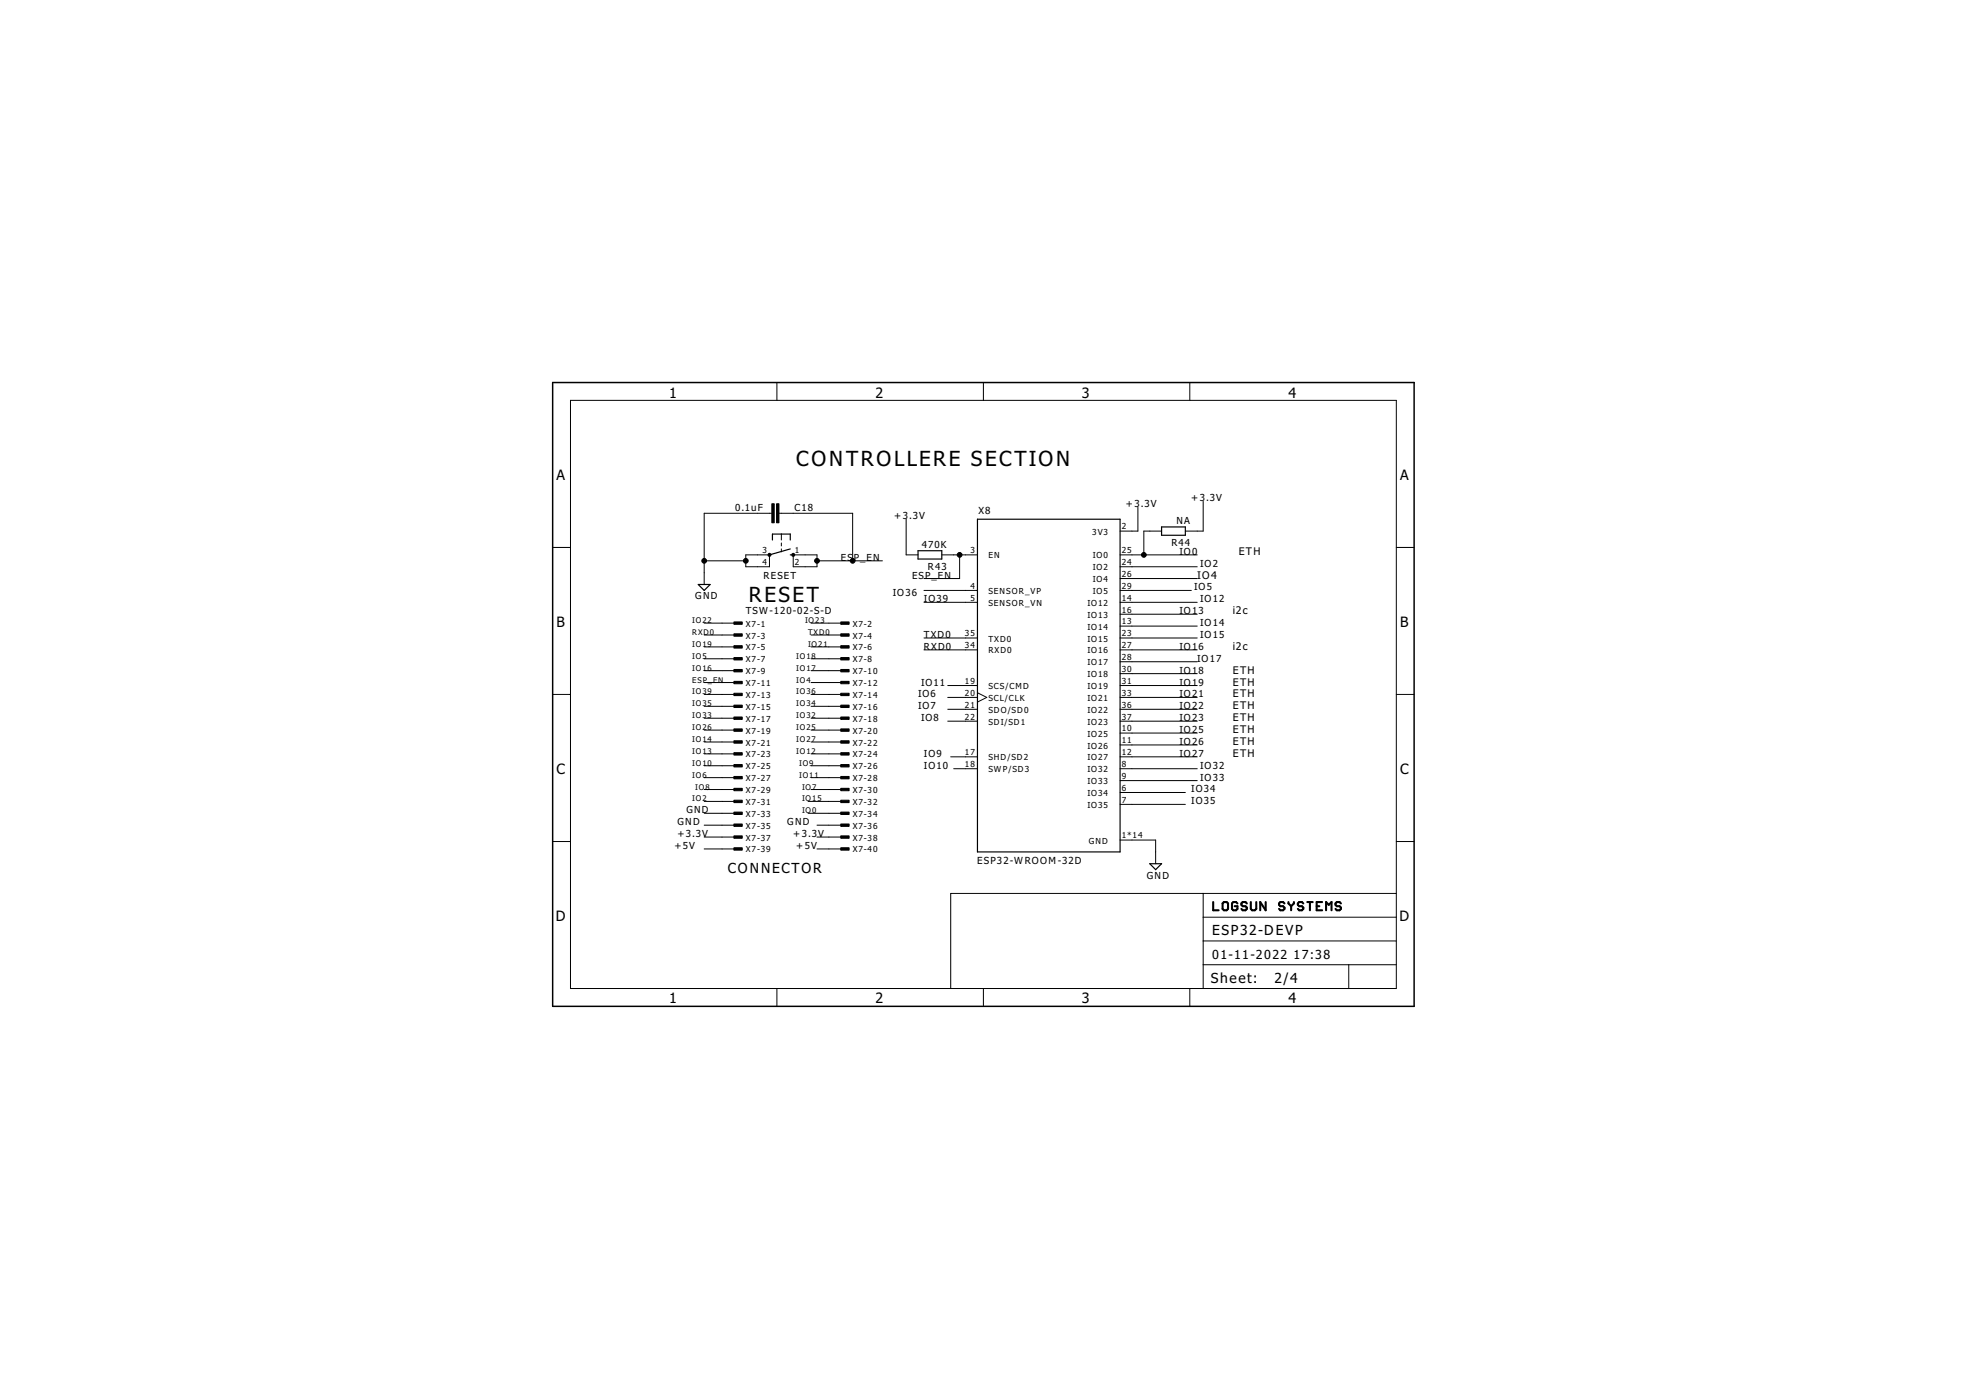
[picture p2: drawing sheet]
<svg xmlns="http://www.w3.org/2000/svg" width="420mm" height="297mm" viewBox="0 0 420 297" stroke-linecap="round" stroke-linejoin="round" font-family="sans-serif">
<g fill="none" stroke="#000" stroke-width=".44">
<path d="M259.3 192.8v1.7h1.1M261.6 192.8h.5l.3 .3v1.1l-.3 .3h-.5l-.3-.3v-1.1zM264.5 193.1l-.3-.3h-.6l-.3 .3v1.1l.3 .3h.6l.3-.3v-.5h-.6M266.5 193.1l-.3-.3h-.6l-.3 .3v.3l.3 .3h.6l.3 .3v.2l-.3 .3h-.6l-.3-.3M267.3 192.8v1.4l.3 .3h.6l.3-.3v-1.4M270.5 192.8v1.7l-1.2-1.7v1.7M274.5 193.1l-.3-.3h-.6l-.3 .3v.3l.3 .3h.6l.3 .3v.2l-.3 .3h-.6l-.3-.3M275.4 192.8v.3l.5 .6M275.9 193.7v.8M276.5 192.8v.3l-.6 .6M278.5 193.1l-.3-.3h-.6l-.2 .3v.3l.2 .3h.6l.3 .3v.2l-.3 .3h-.6l-.2-.3M279.4 192.8h1.1"/>
<path d="M280 192.8v1.7M281.4 193.7h.6M282.6 192.8h-1.2v1.7h1.2M283.4 194.5v-1.7l.6 .6 .6-.6v1.7M286.6 193.1l-.3-.3h-.6l-.3 .3v.3l.3 .3h.6l.3 .3v.2l-.3 .3h-.6l-.3-.3"/>
</g>
<path d="M165.1 115.4v-1.3h3.8v1.3M168.9 118.6h.6M168.9 117.3l-4.5 1.3M196.2 117.7h5.1v1.8h-5.1zM208.9 111h30.5v71.1h-30.5zM248.2 112.6h5.1v1.8h-5.1zM149.2 124.9h2.6l-1.3 1.3zM245.7 184.6h2.5l-1.2 1.2z" fill="none" stroke="#000" stroke-width=".25"/>
<g fill="none" stroke="#000" stroke-width=".21">
<path d="M121.9 85.6h176.5v125.6h-176.5zM166 81.7v3.9M210.2 81.7v3.9M254.3 81.7v3.9M118.1 117h3.8M150.5 119.8h8.9M159.4 118.6h5v2.5h-5zM165 109.7h-14.5v15.2M166.5 109.7h15.7v10.1M167 114.1v1.3M167 116v.7M167 117.3v.6"/>
<path d="M169.5 118.6h5.1v2.5h-5.1zM174.6 119.8h14M193.7 111v7.6h2.5M201.3 118.6h7.6M205.1 118.6v5h-7.6M239.4 118.6h16.5M243.2 108.4v5.1h-3.8M248.2 113.5h-3.7v5.1M257.1 107.1v6.4h-3.8M298.4 117h3.8M150.5 133.2h6.3M150.5 135.7h6.3"/>
<path d="M150.5 138.2h6.3M173.3 133.2h6.4M173.3 135.7h6.4M173.3 138.2h6.4M197.5 126.2h11.4M197.5 128.7h11.4M197.5 136.3h11.4M197.5 138.9h11.4M239.4 126.2h15.2M239.4 128.7h16.5M239.4 133.8h16.5M239.4 131.3h16.5"/>
<path d="M239.4 136.3h16.5M239.4 121.1h16.5M239.4 123.6h16.5M239.4 138.9h16.5M118.1 148.4h3.8M150.5 140.8h6.3M150.5 143.3h6.3M150.5 145.9h6.3M150.5 148.4h6.3M150.5 150.9h6.3M150.5 153.5h6.3M150.5 156h6.3"/>
<path d="M150.5 158.6h6.3M173.3 140.8h6.4M173.3 143.3h6.4M173.3 145.9h6.4M173.3 148.4h6.4M173.3 150.9h6.4M173.3 153.5h6.4M173.3 156h6.4M173.3 158.6h6.4M202.5 146.5h6.4M202.5 149h6.4M202.5 151.6h6.4"/>
<path d="M202.5 154.1h6.4M208.9 148l2 1-2 1M239.4 156.7h16.5M239.4 159.2h16.5M239.4 141.4h16.5M239.4 144h16.5M239.4 146.5h16.5M239.4 149h16.5M239.4 151.6h16.5M239.4 154.1h16.5M298.4 148.4h3.8M118.1 179.8h3.8"/>
<path d="M150.5 161.1h6.3M150.5 163.6h6.3M150.5 166.2h6.3M150.5 168.7h6.3M150.5 171.3h6.3M150.5 173.8h6.3M150.5 176.3h6.3M150.5 178.9h6.3M172.7 171.3h7M172.7 173.8h7M173.3 161.1h6.4M173.3 163.6h6.4"/>
<path d="M173.3 166.2h6.4M173.3 168.7h6.4M174.6 176.3h5.1M174.6 178.9h5.1M203.2 161.7h5.7M203.8 164.3h5.1M239.4 179.5h7.6v5.1M239.4 169.4h13.9M239.4 171.9h13.9M239.4 166.8h16.5M239.4 164.3h16.5M239.4 161.7h16.5"/>
<path d="M298.4 179.8h3.8M150.5 181.4h6.3M174.6 181.4h5.1M257.1 190.9v20.3M257.1 196h41.3M298.4 190.9h-95.2v20.3M166 211.2v3.9M210.2 211.2v3.9M254.3 211.2v3.9M257.1 206.2h41.3M257.1 201.1h41.3M288.2 206.2v5"/>
</g>
<g fill="#000" stroke="#000" stroke-width=".21">
<path d="M165 107.7h.5v4h-.5zM166 107.7h.5v4h-.5zM156.8 132.9h1.8v.5h-1.8zM156.8 135.4h1.8v.6h-1.8zM156.8 138h1.8v.5h-1.8zM179.7 132.9h1.8v.5h-1.8zM179.7 135.4h1.8v.6h-1.8zM179.7 138h1.8v.5h-1.8zM156.8 140.5h1.8v.5h-1.8zM156.8 143.1h1.8v.5h-1.8zM156.8 145.6h1.8v.5h-1.8zM156.8 148.1h1.8v.6h-1.8z"/>
<path d="M156.8 150.7h1.8v.5h-1.8zM156.8 153.2h1.8v.5h-1.8zM156.8 155.8h1.8v.5h-1.8zM156.8 158.3h1.8v.5h-1.8zM179.7 140.5h1.8v.5h-1.8zM179.7 143.1h1.8v.5h-1.8zM179.7 145.6h1.8v.5h-1.8zM179.7 148.1h1.8v.6h-1.8zM179.7 150.7h1.8v.5h-1.8zM179.7 153.2h1.8v.5h-1.8zM179.7 155.8h1.8v.5h-1.8zM179.7 158.3h1.8v.5h-1.8z"/>
<path d="M156.8 160.8h1.8v.6h-1.8zM156.8 163.4h1.8v.5h-1.8zM156.8 165.9h1.8v.5h-1.8zM156.8 168.5h1.8v.5h-1.8zM156.8 171h1.8v.5h-1.8zM156.8 173.5h1.8v.6h-1.8zM156.8 176.1h1.8v.5h-1.8zM156.8 178.6h1.8v.5h-1.8zM179.7 160.8h1.8v.6h-1.8zM179.7 163.4h1.8v.5h-1.8zM179.7 165.9h1.8v.5h-1.8zM179.7 168.5h1.8v.5h-1.8z"/>
<path d="M179.7 171h1.8v.5h-1.8zM179.7 173.5h1.8v.6h-1.8zM179.7 176.1h1.8v.5h-1.8zM179.7 178.6h1.8v.5h-1.8zM156.8 181.2h1.8v.5h-1.8zM179.7 181.2h1.8v.5h-1.8z"/>
</g>
<g fill="#000" stroke="#000" stroke-width=".21">
<circle cx="150.5" cy="119.8" r=".51"/>
<circle cx="159.4" cy="119.8" r=".51"/>
<circle cx="164.5" cy="118.6" r=".33"/>
<circle cx="169.5" cy="118.6" r=".33"/>
<circle cx="174.6" cy="119.8" r=".51"/>
<circle cx="182.2" cy="119.8" r=".51"/>
<circle cx="205.1" cy="118.6" r=".51"/>
<circle cx="244.5" cy="118.6" r=".51"/>
</g>
<path d="M118.1 81.7h184.1v133.4h-184.1z" fill="none" stroke="#000" stroke-width=".32"/>
<g font-size="5.4">
<text x="170.2" y="99.5">CONTROLLERE SECTION</text>
<text x="160" y="128.7">RESET</text>
</g>
<g font-size="3.7">
<text x="143" y="84.9">1</text>
<text x="187.1" y="84.9">2</text>
<text x="231.2" y="84.9">3</text>
<text x="275.3" y="84.9">4</text>
<text x="118.9" y="102.6">A</text>
<text x="299.2" y="102.6">A</text>
<text x="118.9" y="134">B</text>
<text x="299.2" y="134">B</text>
<text x="118.9" y="165.4">C</text>
<text x="299.2" y="165.4">C</text>
<text x="118.8" y="196.8">D</text>
<text x="299.1" y="196.8">D</text>
<text x="143" y="214.4">1</text>
<text x="187.1" y="214.4">2</text>
<text x="231.2" y="214.4">3</text>
<text x="275.3" y="214.4">4</text>
</g>
<g font-size="3.6">
<text x="155.6" y="186.5">CONNECTOR</text>
<text x="259" y="199.8">ESP32-DEVP</text>
<text x="272.4" y="210">2/4</text>
<text x="258.8" y="210.1">Sheet:</text>
</g>
<g font-size="3.2">
<text x="259" y="204.9">01-11-2022</text>
<text x="276.4" y="204.9">17:38</text>
</g>
<g font-size="2.7">
<text x="264.8" y="118.6">ETH</text>
<text x="255.9" y="123.6">IO4</text>
<text x="263.5" y="131.3">i2c</text>
<text x="263.5" y="144">ETH</text>
<text x="263.5" y="138.9">i2c</text>
<text x="263.5" y="149">ETH</text>
<text x="263.5" y="146.5">ETH</text>
<text x="263.5" y="154.1">ETH</text>
<text x="263.5" y="151.6">ETH</text>
<text x="263.5" y="161.7">ETH</text>
<text x="263.5" y="159.2">ETH</text>
<text x="263.5" y="156.7">ETH</text>
</g>
<g font-size="2.5">
<text x="254.6" y="107.1">+3.3V</text>
<text x="157.1" y="109.3">0.1uF</text>
<text x="169.8" y="109.3">C18</text>
<text x="191.1" y="110.9">+3.3V</text>
<text x="209.1" y="109.8">X8</text>
<text x="240.6" y="108.4">+3.3V</text>
<text x="251.4" y="112">NA</text>
<text x="179.7" y="119.8">ES</text>
<text x="182.5" y="119.8">P_EN</text>
<text x="197" y="117">470K</text>
<text x="250.3" y="116.8">R44</text>
<text x="252.1" y="118.6">IO0</text>
<text x="163.2" y="123.6">RESET</text>
<text x="194.9" y="123.6">ESP_EN</text>
<text x="198.3" y="121.8">R43</text>
<text x="256.5" y="121.1">IO2</text>
<text x="148.6" y="128.1">GND</text>
<text x="159.4" y="131.3">TSW-120-02-S-D</text>
<text x="190.8" y="127.3">IO36</text>
<text x="197.5" y="128.7">IO39</text>
<text x="252.1" y="131.3">IO13</text>
<text x="255.2" y="126.2">IO5</text>
<text x="256.5" y="128.7">IO12</text>
<text x="197.5" y="136.3">TXD0</text>
<text x="256.5" y="133.8">IO14</text>
<text x="256.5" y="136.3">IO15</text>
<text x="197.5" y="138.9">RXD0</text>
<text x="252.1" y="144">IO18</text>
<text x="252.1" y="138.9">IO16</text>
<text x="255.9" y="141.4">IO17</text>
<text x="196.2" y="149">IO6</text>
<text x="196.8" y="146.5">IO11</text>
<text x="252.1" y="146.5">IO19</text>
<text x="252.1" y="149">IO21</text>
<text x="196.2" y="151.6">IO7</text>
<text x="196.8" y="154.1">IO8</text>
<text x="252.1" y="151.6">IO22</text>
<text x="252.1" y="154.1">IO23</text>
<text x="197.5" y="161.7">IO9</text>
<text x="252.1" y="156.7">IO25</text>
<text x="252.1" y="159.2">IO26</text>
<text x="252.1" y="161.7">IO27</text>
<text x="197.5" y="164.3">IO10</text>
<text x="256.5" y="164.3">IO32</text>
<text x="256.5" y="166.8">IO33</text>
<text x="146.7" y="173.8">GND</text>
<text x="254.6" y="169.3">IO34</text>
<text x="254.6" y="171.9">IO35</text>
<text x="144.8" y="176.3">GND</text>
<text x="144.8" y="178.9">+3.3V</text>
<text x="168.3" y="176.3">GND</text>
<text x="169.5" y="178.9">+3.3V</text>
<text x="144.1" y="181.4">+5V</text>
<text x="170.2" y="181.4">+5V</text>
<text x="208.8" y="184.7">ESP32-WROOM-32D</text>
<text x="245.1" y="187.8">GND</text>
</g>
<g font-size="2.1">
<text x="239.7" y="113.1">2</text>
<text x="162.9" y="118.2">3</text>
<text x="169.9" y="118.2">1</text>
<text x="207.4" y="118.2">3</text>
<text x="211.2" y="119.3">EN</text>
<text x="233.4" y="114.3">3V3</text>
<text x="233.6" y="119.3">IO0</text>
<text x="239.7" y="118.2">25</text>
<text x="162.9" y="120.8">4</text>
<text x="169.9" y="120.8">2</text>
<text x="207.4" y="125.8">4</text>
<text x="233.6" y="121.9">IO2</text>
<text x="233.6" y="124.4">IO4</text>
<text x="239.7" y="120.8">24</text>
<text x="239.7" y="123.3">26</text>
<text x="239.7" y="125.8">29</text>
<text x="207.4" y="128.4">5</text>
<text x="211.2" y="126.9">SENSOR_VP</text>
<text x="211.2" y="129.5">SENSOR_VN</text>
<text x="232.4" y="129.5">IO12</text>
<text x="233.6" y="126.9">IO5</text>
<text x="239.7" y="128.4">14</text>
<text x="239.7" y="130.9">16</text>
<text x="159.4" y="133.9">X7-1</text>
<text x="159.4" y="136.5">X7-3</text>
<text x="182.2" y="133.9">X7-2</text>
<text x="182.2" y="136.5">X7-4</text>
<text x="206.2" y="136">35</text>
<text x="211.2" y="137.1">TXD0</text>
<text x="232.4" y="134.6">IO14</text>
<text x="232.4" y="132">IO13</text>
<text x="232.4" y="137.1">IO15</text>
<text x="239.7" y="133.4">13</text>
<text x="239.7" y="136">23</text>
<text x="159.4" y="139">X7-5</text>
<text x="159.4" y="141.5">X7-7</text>
<text x="182.2" y="139">X7-6</text>
<text x="182.2" y="141.5">X7-8</text>
<text x="206.2" y="138.5">34</text>
<text x="211.2" y="139.6">RXD0</text>
<text x="232.4" y="139.6">IO16</text>
<text x="232.4" y="142.2">IO17</text>
<text x="239.7" y="138.5">27</text>
<text x="239.7" y="141.1">28</text>
<text x="239.7" y="143.6">30</text>
<text x="159.4" y="144.1">X7-9</text>
<text x="159.4" y="146.6">X7-11</text>
<text x="159.4" y="149.2">X7-13</text>
<text x="182.2" y="144.1">X7-10</text>
<text x="182.2" y="146.6">X7-12</text>
<text x="182.2" y="149.2">X7-14</text>
<text x="206.2" y="146.1">19</text>
<text x="206.2" y="148.7">20</text>
<text x="211.2" y="147.3">SCS/CMD</text>
<text x="211.2" y="149.8">SCL/CLK</text>
<text x="232.4" y="144.7">IO18</text>
<text x="232.4" y="147.3">IO19</text>
<text x="232.4" y="149.8">IO21</text>
<text x="239.7" y="146.1">31</text>
<text x="239.7" y="148.7">33</text>
<text x="159.4" y="151.7">X7-15</text>
<text x="159.4" y="154.2">X7-17</text>
<text x="182.2" y="151.7">X7-16</text>
<text x="182.2" y="154.2">X7-18</text>
<text x="206.2" y="151.2">21</text>
<text x="206.2" y="153.8">22</text>
<text x="211.2" y="152.3">SDO/SD0</text>
<text x="211.2" y="154.9">SDI/SD1</text>
<text x="232.4" y="152.3">IO22</text>
<text x="232.4" y="154.9">IO23</text>
<text x="239.7" y="151.2">36</text>
<text x="239.7" y="153.8">37</text>
<text x="159.4" y="156.8">X7-19</text>
<text x="159.4" y="159.3">X7-21</text>
<text x="159.4" y="161.9">X7-23</text>
<text x="182.2" y="156.8">X7-20</text>
<text x="182.2" y="159.3">X7-22</text>
<text x="182.2" y="161.9">X7-24</text>
<text x="206.2" y="161.4">17</text>
<text x="232.4" y="157.4">IO25</text>
<text x="232.4" y="160">IO26</text>
<text x="239.7" y="156.3">10</text>
<text x="239.7" y="158.8">11</text>
<text x="239.7" y="161.4">12</text>
<text x="159.4" y="164.4">X7-25</text>
<text x="159.4" y="166.9">X7-27</text>
<text x="182.2" y="164.4">X7-26</text>
<text x="182.2" y="166.9">X7-28</text>
<text x="206.2" y="163.9">18</text>
<text x="211.2" y="162.5">SHD/SD2</text>
<text x="211.2" y="165">SWP/SD3</text>
<text x="232.4" y="167.6">IO33</text>
<text x="232.4" y="165">IO32</text>
<text x="232.4" y="162.5">IO27</text>
<text x="239.7" y="166.5">9</text>
<text x="239.7" y="163.9">8</text>
<text x="159.4" y="169.5">X7-29</text>
<text x="159.4" y="172">X7-31</text>
<text x="182.2" y="169.5">X7-30</text>
<text x="182.2" y="172">X7-32</text>
<text x="232.4" y="170.1">IO34</text>
<text x="232.4" y="172.7">IO35</text>
<text x="239.7" y="169">6</text>
<text x="239.7" y="171.5">7</text>
<text x="159.4" y="174.6">X7-33</text>
<text x="159.4" y="177.1">X7-35</text>
<text x="159.4" y="179.6">X7-37</text>
<text x="182.2" y="174.6">X7-34</text>
<text x="182.2" y="177.1">X7-36</text>
<text x="182.2" y="179.6">X7-38</text>
<text x="239.7" y="179.2">1*14</text>
<text x="159.4" y="182.2">X7-39</text>
<text x="182.2" y="182.2">X7-40</text>
<text x="232.7" y="180.3">GND</text>
</g>
<g font-size="2">
<text x="147.9" y="135.7">RXD0</text>
<text x="147.9" y="133.2">IO22</text>
<text x="172.1" y="133.2">IO23</text>
<text x="172.7" y="135.7">TXD0</text>
<text x="147.9" y="138.2">IO19</text>
<text x="147.9" y="143.3">IO16</text>
<text x="147.9" y="140.8">IO5</text>
<text x="170.2" y="140.8">IO18</text>
<text x="170.2" y="143.3">IO17</text>
<text x="172.7" y="138.2">IO21</text>
<text x="147.9" y="145.9">ESP_EN</text>
<text x="147.9" y="148.4">IO39</text>
<text x="170.2" y="148.4">IO36</text>
<text x="170.2" y="145.9">IO4</text>
<text x="147.9" y="150.9">IO35</text>
<text x="147.9" y="153.5">IO33</text>
<text x="170.2" y="150.9">IO34</text>
<text x="170.2" y="153.5">IO32</text>
<text x="147.9" y="156">IO26</text>
<text x="147.9" y="161.1">IO13</text>
<text x="147.9" y="158.6">IO14</text>
<text x="170.2" y="156">IO25</text>
<text x="170.2" y="158.6">IO27</text>
<text x="170.2" y="161.1">IO12</text>
<text x="147.9" y="166.2">IO6</text>
<text x="147.9" y="163.6">IO10</text>
<text x="170.8" y="166.2">IO11</text>
<text x="170.8" y="163.6">IO9</text>
<text x="147.9" y="171.3">IO2</text>
<text x="148.6" y="168.7">IO8</text>
<text x="171.4" y="173.8">IO0</text>
<text x="171.4" y="171.3">IO15</text>
<text x="171.4" y="168.7">IO7</text>
</g>
</svg>
